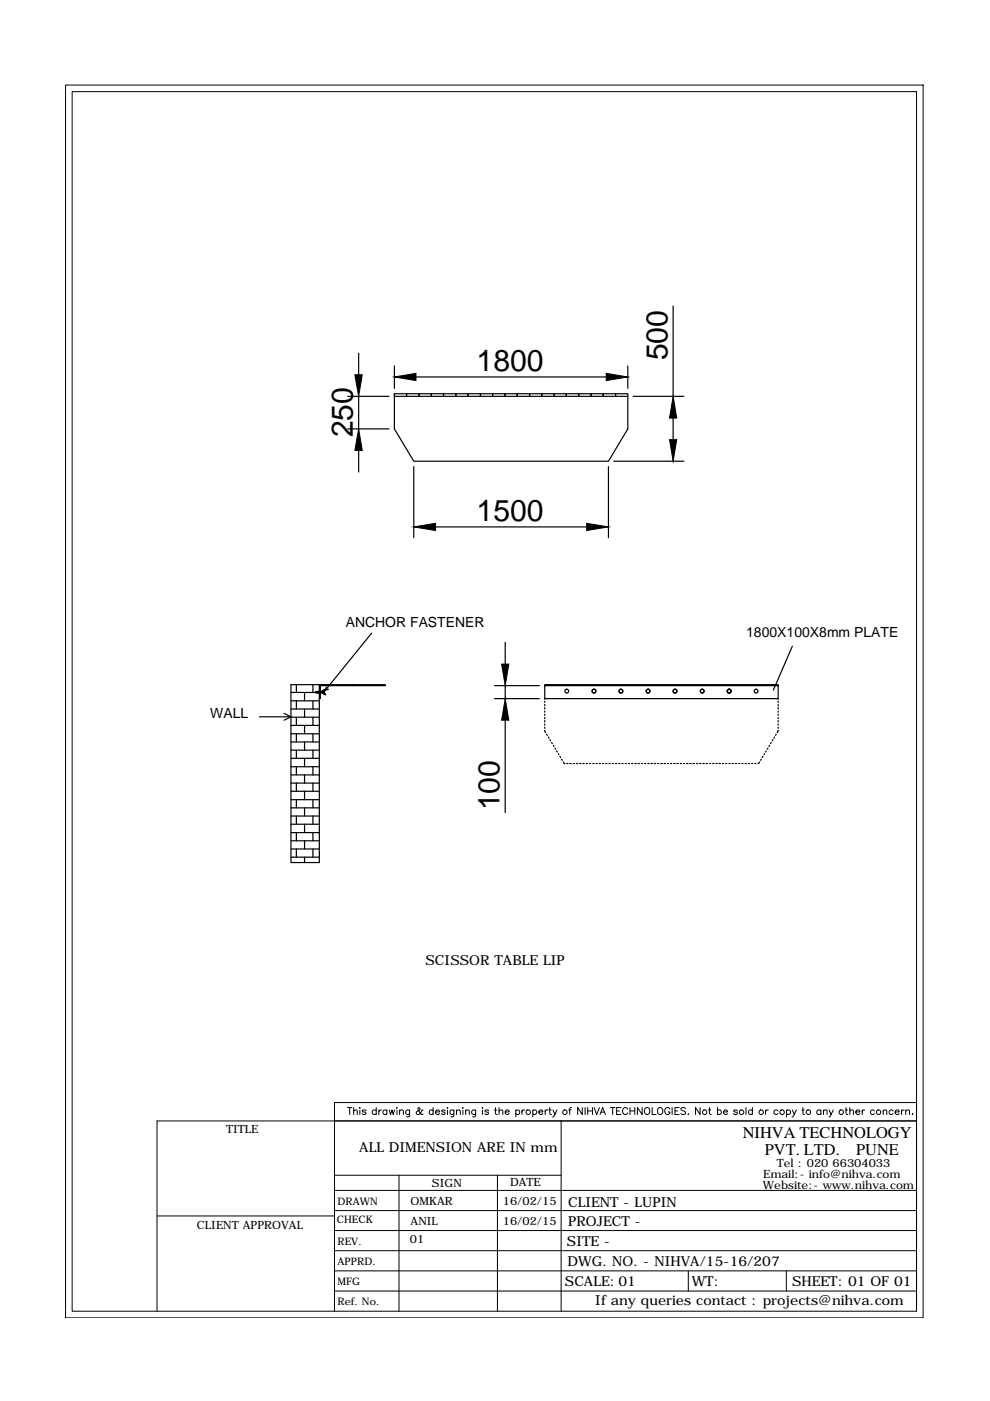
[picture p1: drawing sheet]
<svg xmlns="http://www.w3.org/2000/svg" width="210mm" height="297mm" viewBox="0 0 210 297" stroke-linecap="round" stroke-linejoin="round" font-family="sans-serif">
<!-- layer: 0 -->
<g fill="none" stroke="#000" stroke-width=".21">
<path d="M13.9 18h181.8v261.4h-181.8zM15.3 19.4h179v258.6h-179zM70.9 233.8h123.4v3.9h-123.4zM70.9 237.7v40.3M73.6 234.8h1M74.1 234.8v1.5M75 235.6l.3-.3 .4 .1v.9M75 234.8v1.5M76.3 234.8v.2zM76.3 235.4v.9M77.6 235.5l-.1-.1h-.6v.3l.5 .1 .2 .3-.3 .2-.5-.2M79.8 235.5a.47 .47 0 0 0-.7 0 .47 .47 0 0 0 0 .7 .47 .47 0 0 0 .7-.1"/>
<path d="M79.8 234.8v1.5M80.3 235.3v1M80.9 235.3a.45 .45 0 0 0-.6 .5M82 235.5a.47 .47 0 0 0-.7 0 .47 .47 0 0 0 0 .7 .47 .47 0 0 0 .7-.1M82 235.3v1M82.5 235.3l.3 1 .3-1 .3 1 .3-1M84.2 234.8v.2zM84.2 235.4v.9M84.7 235.6l.2-.2a.38 .38 0 0 1 .6 .2v.7M84.7 235.3v1M86.8 235.3v1.4l-.2 .1-.4-.1M86.8 235.5a.47 .47 0 0 0-.7 0 .47 .47 0 0 0 0 .7 .47 .47 0 0 0 .7-.1"/>
<path d="M89.7 235.5l-.1-.2a1.54 1.54 0 0 1-1.1 1l-.3-.4 .8-.6v-.3l-.2-.2-.2 .2 .1 .4 .6 .8 .3 .1 .1-.1M91.8 235.5a.47 .47 0 0 0-.7 0 .47 .47 0 0 0 0 .7 .47 .47 0 0 0 .7-.1M91.8 234.8v1.5M92.3 235.8h.9a.48 .48 0 0 0-.5-.5 .48 .48 0 0 0-.5 .5 .48 .48 0 0 0 .5 .5l.5-.2M94.4 235.5l-.3-.2-.4 .1-.1 .1 .7 .4 .1 .2a.43 .43 0 0 1-.8 0M94.9 234.8v.2zM94.9 235.4v.9M96.2 235.3v1.4l-.3 .1-.3-.1M96.2 235.5a.47 .47 0 0 0-.7 0 .47 .47 0 0 0 0 .7 .47 .47 0 0 0 .7-.1M96.8 235.6l.2-.2a.38 .38 0 0 1 .6 .2v.7M96.8 235.3v1M98.1 234.8v.2z"/>
<path d="M98.1 235.4v.9M98.7 235.6l.4-.3 .3 .1 .1 .9M98.7 235.3v1M100.9 235.3l-.1 1.4-.2 .1-.4-.1M100.9 235.5a.47 .47 0 0 0-.7 0 .47 .47 0 0 0 0 .7 .47 .47 0 0 0 .7-.1M102.3 234.8v.2zM102.3 235.4v.9M103.6 235.5l-.3-.2-.4 .1-.1 .1 .7 .4 .1 .2a.43 .43 0 0 1-.8 0M104.8 235.3h.5M105 234.8v1.2l.4 .3M105.8 235.6l.2-.2a.38 .38 0 0 1 .6 .2v.7M105.8 234.8v1.5"/>
<path d="M107.1 235.8h.9a.48 .48 0 0 0-.5-.5 .48 .48 0 0 0-.5 .5 .48 .48 0 0 0 .5 .5l.5-.2M109.4 235.5a.47 .47 0 0 1 .7 0 .47 .47 0 0 1 0 .7 .47 .47 0 0 1-.7-.1M109.4 235.3v1.5M110.7 235.3v1M111.3 235.3a.45 .45 0 0 0-.6 .5M113 235.5a.47 .47 0 0 1 .7 0 .47 .47 0 0 1 0 .7 .47 .47 0 0 1-.7-.1M113 235.3v1.5M114.2 235.8h.9a.48 .48 0 0 0-.5-.5 .48 .48 0 0 0-.5 .6 .48 .48 0 0 0 .5 .4l.5-.2M115.6 235.3v1M116.1 235.3a.43 .43 0 0 0-.5 .5M116.3 235.3h.6M116.6 234.8v1.2v.2l.3 .1"/>
<path d="M117.2 235.3l.5 1 .4-1M117.7 236.3l-.5 .5M119 237.7v40.3M120.6 235.3h.5M121.2 234.8l-.3 .1-.1 .2v1.2M123.5 234.8v1.5l-1-1.5v1.5M124.1 234.8v1.5M124.6 234.8v1.5M124.6 235.5h1M125.6 234.8v1.5M126 234.8l.5 1.5 .6-1.5M127.2 236.3l.6-1.5 .6 1.5"/>
<path d="M127.4 235.8h.8M129.4 234.8h1M129.9 234.8v1.5M130.7 235.5h.6M131.7 234.8h-1v1.5h1M133.1 235.2a.55 .55 0 0 0-.7-.4 .55 .55 0 0 0-.4 .6v.4a.55 .55 0 0 0 .4 .5 .55 .55 0 0 0 .7-.3M133.6 235.5h1M133.6 234.8v1.5M134.6 234.8v1.5M136.2 234.8v1.5l-1.1-1.5v1.5M136.8 235l.2-.2a.71 .71 0 0 1 .8 .8 .71 .71 0 0 1-.9 .6l-.3-.4zM138.3 234.8v1.5h.8"/>
<path d="M139.5 235l.3-.2a.71 .71 0 0 1 .7 .8 .71 .71 0 0 1-.8 .6l-.3-.4zM142 235.2a.57 .57 0 0 0-.6-.4 .57 .57 0 0 0-.5 .6v.4a.55 .55 0 0 0 .6 .5 .55 .55 0 0 0 .5-.5h-.3M142.5 234.8v1.5M143.1 235.5h.6M144 234.8h-.9v1.5h.9M145.3 235a.55 .55 0 0 0-.5-.2 .55 .55 0 0 0-.4 .4l.1 .2 .7 .3 .1 .4a.63 .63 0 0 1-.9 0M145.9 236.2h.1zM148.4 234.8v1.5l-.9-1.5v1.5M150.2 235.3h.5M150.4 234.8v1.2l.1 .2 .3 .1M152.1 235.5a.47 .47 0 0 1 .7 0 .47 .47 0 0 1 0 .7 .47 .47 0 0 1-.7-.1M152.1 234.8v1.5"/>
<path d="M153.4 235.8h.8a.46 .46 0 0 0-.7-.4 .46 .46 0 0 0 .1 .8l.3 .1 .3-.2M156.4 235.5l-.1-.1h-.7v.3l.5 .1 .3 .3-.3 .2-.6-.2M158.2 234.8v1.5M159.5 235.5a.47 .47 0 0 0-.7 0 .47 .47 0 0 0 0 .7 .47 .47 0 0 0 .7-.1M159.5 234.8v1.5M162.3 235.3v1M162.9 235.3a.45 .45 0 0 0-.6 .5M164.9 235.5a.47 .47 0 0 0-.7 0 .47 .47 0 0 0 0 .7 .47 .47 0 0 0 .7-.1M166.8 235.5a.47 .47 0 0 1 .7 0 .47 .47 0 0 1 0 .7 .47 .47 0 0 1-.7-.1M166.8 235.3v1.5M168 235.3l.4 1 .4-1M168.4 236.3l-.5 .5"/>
<path d="M170 235.3h.5M170.2 234.8l.1 1.4 .3 .1M174 235.5a.49 .49 0 0 0-.7 0 .49 .49 0 0 0 0 .7 .49 .49 0 0 0 .7-.1M174 235.3v1M174.6 235.6l.3-.3 .4 .1 .1 .9M174.6 235.3v1M175.8 235.3l.4 1 .5-1M176.2 236.3l-.1 .3-.4 .2M179.2 235.3h.5M179.4 234.8v1.2l.1 .2 .3 .1M180.2 235.6l.3-.3 .4 .1v.9M180.2 234.8v1.5"/>
<path d="M181.5 235.8h.8a.48 .48 0 0 0-.5-.5 .48 .48 0 0 0-.5 .5 .48 .48 0 0 0 .5 .5l.5-.2M182.8 235.3v1M183.4 235.3a.43 .43 0 0 0-.6 .5M185.4 235.5a.47 .47 0 0 0-.7 0 .47 .47 0 0 0 0 .7 .47 .47 0 0 0 .7-.1M187.3 235.6l.3-.3 .3 .1 .1 .9M187.3 235.3v1M189.4 235.5a.47 .47 0 0 0-.7 0 .47 .47 0 0 0 0 .7 .47 .47 0 0 0 .7-.1M189.8 235.8h.8a.48 .48 0 0 0-.5-.5 .48 .48 0 0 0-.4 .5 .48 .48 0 0 0 .4 .5l.5-.2M191.1 235.3v1M191.7 235.3a.43 .43 0 0 0-.6 .5M192 235.6l.2-.2a.38 .38 0 0 1 .6 .2v.7M192 235.3v1"/>
<path d="M193.4 236.2h.2zM194.3 237.7v40.3M194.3 237.7h-161v40.3M33.3 257.8h37.6M70.9 256.7h123.4M70.9 252.4h123.4M70.9 249.2h48.1M84.6 249.2v28.8M105.5 249.2v28.8M70.9 265.2h123.4M70.9 260.9h123.4M70.9 269.5h123.4"/>
<path d="M70.9 273.7h123.4M145.9 269.5v4.2M166.7 269.5v4.2"/>
<circle cx="112" cy="235.8" r=".49"/>
<circle cx="119.8" cy="235.8" r=".48"/>
<circle cx="149.4" cy="235.8" r=".48"/>
<circle cx="157.2" cy="235.8" r=".49"/>
<circle cx="161.4" cy="235.8" r=".48"/>
<circle cx="165.8" cy="235.8" r=".49"/>
<circle cx="171.4" cy="235.8" r=".49"/>
<circle cx="178.4" cy="235.8" r=".48"/>
<circle cx="186.3" cy="235.8" r=".48"/>
</g>
<g fill="none" stroke="#000" stroke-width=".25">
<path d="M76 74.9v4.6M83.6 77.6v4.7M88.2 79.9h40.3M133.1 77.6v4.7M142.7 64.9v19.1M73.7 84h8.8M73.7 90.9h8.8M76 84v6.9M76 95.5v4.6M83.6 84h49.5v6.9l-4.1 6.9h-41.3l-4.1-6.9zM83.6 83.5v.5v-.5h49.5v.5M86.2 83.5v.5"/>
<path d="M87.7 98.9v15.1M88.8 83.5v.5M91.5 83.5v.5M94 83.5v.5M96.7 83.5v.5M99.2 83.5v.5M101.9 83.5v.5M104.5 83.5v.5M107.1 83.5v.5M109.7 83.5v.5M112.3 83.5v.5M114.9 83.5v.5"/>
<path d="M117.5 83.5v.5M120.1 83.5v.5M122.7 83.5v.5M125.3 83.5v.5M127.9 83.5v.5M129 98.9v15.1M130.1 97.8h14.9M130.5 83.5v.5M134.3 84h10.7M142.7 88.6v4.6M92.3 111.7h32.1M78.8 134.2l-9.8 12.1"/>
<path d="M107.1 136.2v4.6M168 137l-4 9.3M55 152h6.7M60.3 151.3l1.4 .7-1.4 .7M61.7 146.8h5.3M61.7 148.6h6M61.7 150.3h6M61.7 152.1h6M61.7 153.8h6M61.7 155.6h6M61.7 157.3h6M61.7 159h6"/>
<path d="M62.8 145.2v1.6M62.8 148.6v1.7M62.8 152.1v1.7M62.8 155.6v1.7M62.8 159v1.8M64.6 146.8v1.8M64.6 150.3v1.8M64.6 153.8v1.8M64.6 157.3v1.7M66.4 145.2v1.6M66.4 148.6v1.7M66.4 152.1v1.7"/>
<path d="M66.4 155.6v1.7M66.4 159v1.8M67.1 146.6v.3M67.2 146.6v.3M67.3 146.6v.3M67.5 146.9v-.3v.3M67.5 146.6v.3M67.7 146.6v.3M67.7 145.4h.2v2.7h-.2zM67.7 145.4v-.2h-6v37.7h6v-34.8M67.8 146.9v-.3v.3M67.9 145.2h13.8v.2h-13.8z"/>
<path d="M67.9 146.6v.3M68 146.6v.3M68.2 146.6v.3M68.3 146.6h-1.3v.3h1.5M68.4 146.9l.2 .1M68.5 146.5h-.1M68.6 147l.1 .1M68.6 146.4l-.2 .2M68.6 146.6l.2 .1-.2 .2zM68.6 147.1l.3 .1M68.7 146.4h-.1M68.7 147.1l.1 .1"/>
<path d="M68.8 146.3l-.2 .1M68.9 147.2l.2 .1M68.9 146.3h-.1M69 146.2l-.1 .1M69 146.3l-.7 .4 .7 .6M69 146.2v.1M69.1 146.2h-.2M69.2 145.7l-.2 .6 .7-.2M74.8 145.2v.2M104.8 145.4h9.6M104.8 148.1h9.6M107.1 145.4v2.7"/>
<path d="M107.1 152.7v19.6M115.5 145.4v2.7h49.5v-2.7h-49.5v-.2h49.5v.2M115.5 148.1v.2M115.5 148.7v.2M115.5 149.4v.2M115.5 150v.3M115.5 150.7v.3M115.5 151.4v.3M115.5 152.1v.3M115.5 152.8v.3M115.5 153.5v.3M115.5 154.2v.2"/>
<path d="M115.5 154.9l.2 .4M115.9 155.7l.1 .2M116.3 156.3l.1 .2M116.6 156.8l.1 .3M116.9 157.4l.2 .2M117.3 158l.1 .2M117.7 158.6l.1 .2M118 159.2l.2 .2M118.4 159.8l.1 .2M162.1 159.8l-.1 .2M162.4 159.2l-.1 .2M162.8 158.6l-.1 .2"/>
<path d="M163.2 158l-.2 .2M163.5 157.4l-.1 .2M163.9 156.8l-.2 .3M164.2 156.3l-.1 .2M164.6 155.7l-.2 .2M165 148.1v.2M165 148.7v.2M165 149.4v.2M165 150v.3M165 150.7v.3M165 151.4v.3M165 152.1v.3"/>
<path d="M165 152.8v.3M165 153.5v.3M165 154.2v.2M165 154.9l-.2 .4M61.7 160.8h6M61.7 162.6h6M61.7 164.3h6M61.7 166h6M61.7 167.8h6M61.7 169.5h6M61.7 171.3h6M61.7 173h6"/>
<path d="M61.7 174.8h6M61.7 176.5h6M61.7 178.3h6M62.8 162.6v1.7M62.8 166v1.8M62.8 169.5v1.8M62.8 173v1.8M62.8 176.5v1.8M64.6 160.8v1.8M64.6 164.3v1.7M64.6 167.8v1.7M64.6 171.3v1.7"/>
<path d="M64.6 174.8v1.7M64.6 178.3v1.7M66.4 162.6v1.7M66.4 166v1.8M66.4 169.5v1.8M66.4 173v1.8M66.4 176.5v1.8M118.7 160.4l.1 .2M119.1 161l.1 .2M119.4 161.5l.2 .4h.2M120.2 161.9h.3M120.8 161.9h.3"/>
<path d="M121.6 161.9h.2M122.2 161.9h.3M122.9 161.9h.3M123.6 161.9h.3M124.3 161.9h.3M125 161.9h.2M125.7 161.9h.3M126.3 161.9h.3M127.1 161.9h.2M127.7 161.9h.3M128.4 161.9h.3M129.1 161.9h.3"/>
<path d="M129.8 161.9h.3M130.5 161.9h.2M131.2 161.9h.3M131.8 161.9h.3M132.6 161.9h.2M133.2 161.9h.3M133.9 161.9h.3M134.6 161.9h.3M135.3 161.9h.3M136 161.9h.2M136.7 161.9h.2M137.3 161.9h.3"/>
<path d="M138 161.9h.3M138.7 161.9h.3M139.4 161.9h.3M140.1 161.9h.3M140.8 161.9h.3M141.5 161.9h.2M142.2 161.9h.2M142.8 161.9h.3M143.5 161.9h.3M144.2 161.9h.3M144.9 161.9h.3M145.6 161.9h.3"/>
<path d="M146.3 161.9h.3M147 161.9h.2M147.7 161.9h.2M148.4 161.9h.2M149 161.9h.3M149.7 161.9h.3M150.4 161.9h.3M151.1 161.9h.3M151.8 161.9h.3M152.5 161.9h.3M153.2 161.9h.2M153.9 161.9h.2"/>
<path d="M154.5 161.9h.3M155.2 161.9h.3M155.9 161.9h.3M156.6 161.9h.3M157.3 161.9h.3M158 161.9h.3M158.7 161.9h.2M159.4 161.9h.2M160 161.9h.3M161.1 161.5l-.4 .4M161.4 161l-.1 .2M161.8 160.4l-.2 .2"/>
<path d="M61.7 180h6M61.7 181.7h6M62.8 180v1.7M64.6 181.7v1.2M66.4 180v1.7"/>
<circle cx="67.8" cy="145.2" r=".11"/>
<circle cx="120.2" cy="146.5" r=".4"/>
<circle cx="125.9" cy="146.5" r=".4"/>
<circle cx="131.6" cy="146.5" r=".4"/>
<circle cx="137.4" cy="146.5" r=".4"/>
<circle cx="143.1" cy="146.5" r=".4"/>
<circle cx="148.9" cy="146.5" r=".4"/>
<circle cx="154.6" cy="146.5" r=".4"/>
<circle cx="160.3" cy="146.5" r=".4"/>
</g>
<path d="M75.2 79.5h1.6l-.8 4.5zM83.6 79.9l4.6-.7v1.5zM128.5 79.2l4.6 .7-4.6 .8zM76 90.9l.8 4.6h-1.6zM142 93.2h1.5l-.8 4.6zM142.7 84l.8 4.6h-1.5zM87.7 111.7l4.6-.7v1.5zM124.4 111l4.6 .7-4.6 .8zM106.4 140.8h1.5l-.8 4.6zM107.1 148.1l.8 4.6h-1.5z" fill="#000" stroke="#000" stroke-width=".21"/>
<g font-size="6.4">
<text x="141.5" y="76.4" transform="rotate(-90 141.5 76.4)">500</text>
<text x="101.1" y="78.7">1800</text>
<text x="74.8" y="92.8" transform="rotate(-90 74.8 92.8)">250</text>
<text x="101.1" y="110.5">1500</text>
<text x="105.9" y="171.8" transform="rotate(-90 105.9 171.8)">100</text>
</g>
<g font-size="3.5">
<text x="157.5" y="241.3">NIHVA TECHNOLOGY</text>
<text x="162.2" y="244.9">PVT. LTD.</text>
<text x="181.5" y="244.9">PUNE</text>
</g>
<g font-size="3">
<text x="73.3" y="133">ANCHOR FASTENER</text>
<text x="158.2" y="135.1">1800X100X8mm PLATE</text>
<text x="44.6" y="152.3">WALL</text>
</g>
<g font-size="2.9">
<text x="90.2" y="204.6">SCISSOR TABLE LIP</text>
<text x="76.2" y="244.3">ALL DIMENSION ARE IN mm</text>
<text x="120.5" y="255.9">CLIENT - LUPIN</text>
<text x="120.5" y="259.8">PROJECT -</text>
<text x="120.2" y="264.1">SITE -</text>
<text x="120.3" y="268.4">DWG. NO. - NIHVA/15-16/207</text>
<text x="119.8" y="272.6">SCALE: 01</text>
<text x="146.7" y="272.6">WT:</text>
<text x="168" y="272.6">SHEET: 01 OF 01</text>
<text x="126.2" y="276.6">If any queries contact : projects@nihva.com</text>
</g>
<g font-size="2.4">
<text x="47.9" y="240.3">TITLE</text>
<text x="91.6" y="251.8">SIGN</text>
<text x="108.1" y="251.5">DATE</text>
<text x="161.8" y="249.9">Email:- info@nihva.com</text>
<text x="164.7" y="247.4">Tel : 020 66304033</text>
<text x="87.1" y="255.5">OMKAR</text>
<text x="106.6" y="255.5">16/02/15</text>
<text x="161.8" y="252.2">Website:- www.nihva.com</text>
<text x="41.8" y="260.6">CLIENT APPROVAL</text>
<text x="86.9" y="263.5">01</text>
<text x="87.1" y="259.8">ANIL</text>
<text x="106.6" y="259.8">16/02/15</text>
</g>
<g font-size="2.2">
<text x="71.6" y="255.4">DRAWN</text>
<text x="71.4" y="259.2">CHECK</text>
<text x="71.6" y="263.9">REV.</text>
<text x="71.6" y="268.2">APPRD.</text>
<text x="71.6" y="272.5">MFG</text>
<text x="71.6" y="276.8">Ref. No.</text>
</g>
</svg>
